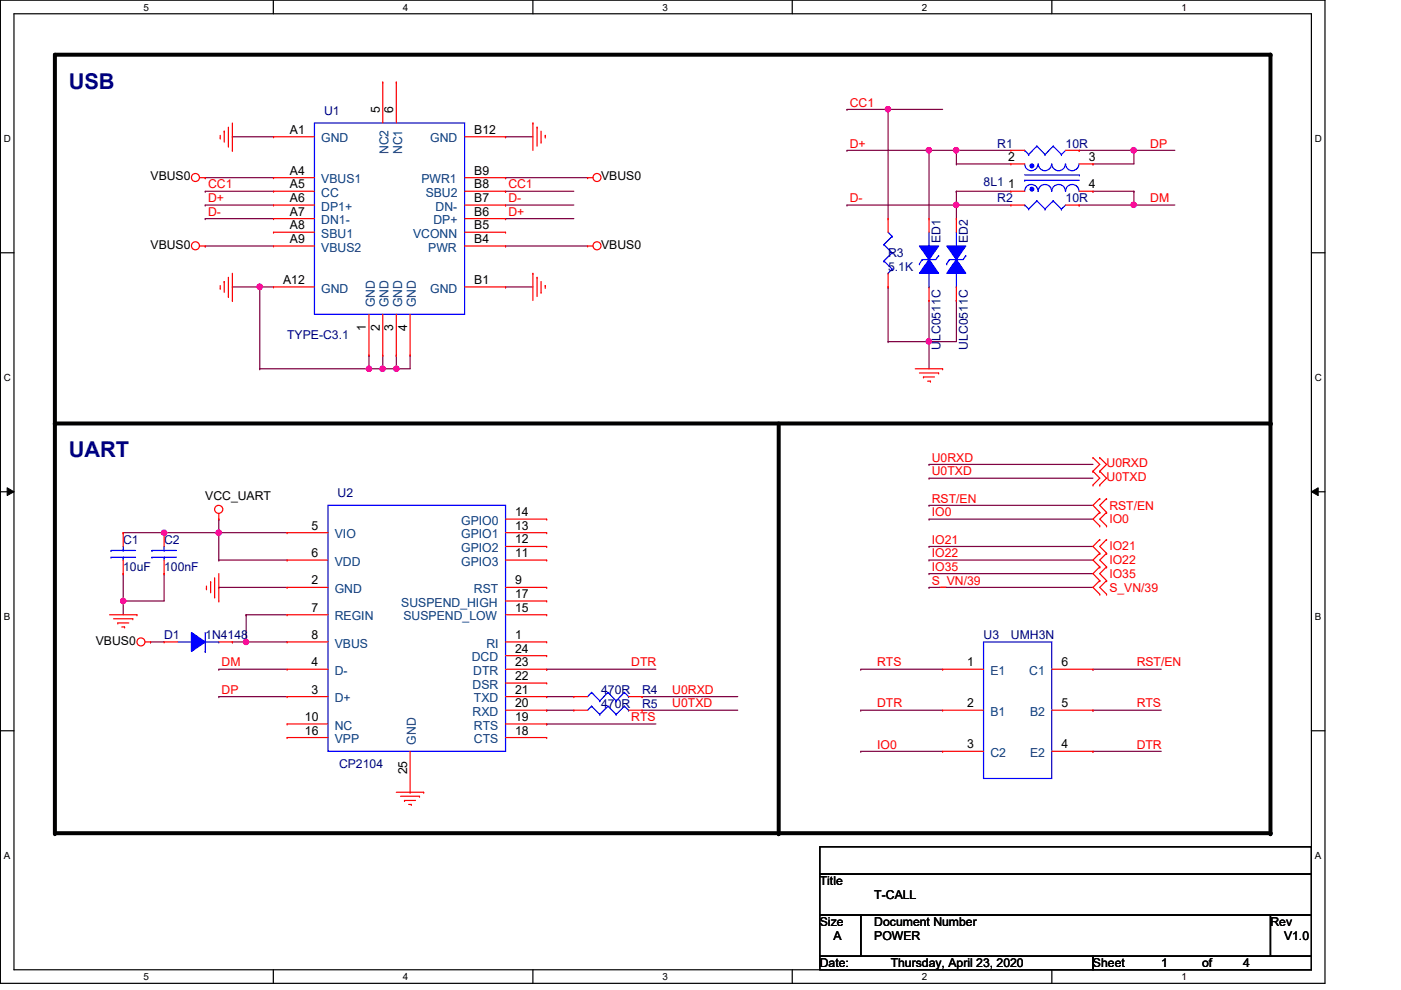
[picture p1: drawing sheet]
<svg xmlns="http://www.w3.org/2000/svg" width="297mm" height="210mm" viewBox="0 0 297 210" stroke-linecap="round" stroke-linejoin="round" font-family="sans-serif">
<path d="M.1 0h280.8v208.5h-280.8zM3 2.9h275v202.7h-275z" fill="none" stroke="#000" stroke-width=".25"/>
<g fill="#fff">
<path d="M30.4 .3h1.2v2.4h-1.2z"/>
<path d="M30.4 205.9h1.2v2.3h-1.2z"/>
</g>
<path d="M58 0v2.9M58 205.6v2.9" fill="none" stroke="#000" stroke-width=".25"/>
<g fill="#fff">
<path d="M85.4 .3h1.2v2.4h-1.2z"/>
<path d="M85.4 205.9h1.2v2.3h-1.2z"/>
</g>
<path d="M113 0v2.9M113 205.6v2.9" fill="none" stroke="#000" stroke-width=".25"/>
<g fill="#fff">
<path d="M140.5 .3h1.1v2.4h-1.1z"/>
<path d="M140.5 205.9h1.1v2.3h-1.1z"/>
</g>
<path d="M168 0v2.9M168 205.6v2.9" fill="none" stroke="#000" stroke-width=".25"/>
<g fill="#fff">
<path d="M195.4 .3h1.2v2.4h-1.2z"/>
<path d="M195.4 205.9h1.2v2.3h-1.2z"/>
</g>
<path d="M223 0v2.9M223 205.6v2.9" fill="none" stroke="#000" stroke-width=".25"/>
<g fill="#fff">
<path d="M250.5 .3h1.1v2.4h-1.1z"/>
<path d="M250.5 205.9h1.1v2.3h-1.1z"/>
<path d="M.8 28.2h1.5v2.4h-1.5z"/>
<path d="M278.8 28.2h1.4v2.4h-1.4z"/>
<path d="M.8 78.9h1.5v2.3h-1.5z"/>
<path d="M278.8 78.9h1.4v2.3h-1.4z"/>
</g>
<path d="M.1 53.6h2.9M278 53.6h2.9" fill="none" stroke="#000" stroke-width=".25"/>
<g fill="#fff">
<path d="M.8 129.6h1.4v2.3h-1.4z"/>
<path d="M278.8 129.6h1.3v2.3h-1.3z"/>
</g>
<path d="M.1 104.3h2.9M278 104.3h2.9" fill="none" stroke="#000" stroke-width=".25"/>
<path d="M1.5 103.4l1.5 .9-1.5 .8zM278 104.3l1.5-.9v1.7z" fill="#000"/>
<path d="M1.5 103.4l1.5 .9-1.5 .8zM278 104.3l1.5-.9v1.7z" fill="none" stroke="#000" stroke-width=".21"/>
<g fill="#fff">
<path d="M.8 180.3h1.4v2.3h-1.4z"/>
<path d="M278.8 180.3h1.3v2.3h-1.3z"/>
</g>
<path d="M.1 154.9h2.9M278 154.9h2.9" fill="none" stroke="#000" stroke-width=".25"/>
<path d="M11.6 11.6h257.8v165.1h-257.8zM11.6 89.8h257.8M165.1 89.8v86.9" fill="none" stroke="#000" stroke-width=".85"/>
<g fill="#000">
<circle cx="269.4" cy="11.6" r=".42"/>
<circle cx="11.6" cy="89.8" r=".42"/>
<circle cx="269.4" cy="89.8" r=".42"/>
<circle cx="11.6" cy="176.7" r=".42"/>
<circle cx="165.1" cy="176.7" r=".42"/>
<circle cx="269.4" cy="176.7" r=".42"/>
</g>
<g fill="none" stroke="#7f003f" stroke-width=".25">
<path d="M34.8 112.9h.1M34.8 112.9h26.1M46.4 110.1h.1M46.4 118.7h.1M46.4 112.9h.1M46.4 110.1v2.8M46.4 118.7h14.5M46.4 124.5h.1M46.4 124.5h14.5M52.2 130.3h.1M52.2 130.3h8.7M46.4 141.9h.1"/>
<path d="M46.4 147.7h.1M46.4 141.9h14.5M46.4 147.7h14.5M115.9 150.6h.1M115.9 141.9h.1M115.9 153.5h.1M115.9 147.7h.1M115.9 141.9h23.2M115.9 147.7h5.8M115.9 150.6h5.8M115.9 153.5h23.2M182.5 159.3h.1"/>
<path d="M182.5 150.6h.1M182.5 141.9h.1M182.5 141.9h17.4M182.5 150.6h17.4M182.5 159.3h17.4M231.7 159.3h.1M231.7 150.6h.1M231.7 141.9h.1M231.7 141.9h14.5M231.7 150.6h14.5M231.7 159.3h14.5"/>
</g>
<circle cx="34.8" cy="112.9" r=".56" fill="#f0f"/>
<circle cx="34.8" cy="112.9" r=".56" fill="none" stroke="#f0f" stroke-width=".25"/>
<path d="M202.8 31.9h.1M202.8 31.9h11.5M26.1 127.4h.1M26.1 127.4v2.9M34.8 121.6h.1M34.8 121.6v5.8h-8.7" fill="none" stroke="#7f003f" stroke-width=".25"/>
<circle cx="202.7" cy="31.9" r=".56" fill="#f0f"/>
<circle cx="202.7" cy="31.9" r=".56" fill="none" stroke="#f0f" stroke-width=".25"/>
<path d="M240.4 43.5h.1M240.4 43.5h8.7" fill="none" stroke="#7f003f" stroke-width=".25"/>
<circle cx="240.4" cy="43.4" r=".56" fill="#f0f"/>
<circle cx="240.4" cy="43.4" r=".56" fill="none" stroke="#f0f" stroke-width=".25"/>
<path d="M240.4 31.9h.1M240.4 31.9h8.7" fill="none" stroke="#7f003f" stroke-width=".25"/>
<circle cx="240.4" cy="31.9" r=".56" fill="#f0f"/>
<circle cx="240.4" cy="31.9" r=".56" fill="none" stroke="#f0f" stroke-width=".25"/>
<g fill="none" stroke="#7f003f" stroke-width=".25">
<path d="M197 31.9h.1M197 31.9h5.8M202.8 34.8h.1M202.8 31.9h.1M202.8 34.8h11.5M202.8 31.9v2.9M228.8 31.9h.1M228.8 31.9h11.6M231.7 34.8h.1M240.4 31.9h.1M240.4 31.9v2.9h-8.7M202.8 40.6h.1"/>
<path d="M202.8 43.5h.1M202.8 40.6h11.5M202.8 43.5v2.9M228.8 43.5h.1M231.7 40.6h.1M231.7 40.6h8.7M240.4 40.6h.1M240.4 40.6v2.9h-11.6M197 72.4h.1M197 63.7h.1M197 63.7v14.5M202.8 63.7h.1"/>
<path d="M202.8 63.7v8.7h-5.8"/>
</g>
<circle cx="196.9" cy="72.4" r=".56" fill="#f0f"/>
<circle cx="196.9" cy="72.4" r=".56" fill="none" stroke="#f0f" stroke-width=".25"/>
<g fill="none" stroke="#7f003f" stroke-width=".25">
<path d="M197 98.5h.1M197 98.5h34.7M197 110.1h.1M197 107.1h.1M197 101.4h.1M197 110.1h34.7M197 107.1h34.7M197 101.4h34.7M52.2 136.1h.1M52.2 136.1h8.7M136.1 150.6h.1M136.1 147.7h.1"/>
<path d="M136.1 150.6h20.3M136.1 147.7h20.3"/>
</g>
<circle cx="52.1" cy="136.1" r=".56" fill="#f0f"/>
<circle cx="52.1" cy="136.1" r=".56" fill="none" stroke="#f0f" stroke-width=".25"/>
<g fill="none" stroke="#7f003f" stroke-width=".25">
<path d="M43.5 37.7h.1M43.5 37.7h14.5M49.3 29h.1M49.3 29h8.7M43.5 52.2h.1M43.5 52.2h14.5M55.1 60.8h.1M55.1 60.8h2.9M55.1 60.8v17.4M26.1 112.9h.1M26.1 112.9h8.7M197 115.9h.1"/>
<path d="M197 118.7h.1M197 115.9h34.7M197 118.7h34.7M31.9 136.1h.1M31.9 136.1h2.9M197 121.6h.1M197 121.6h34.7"/>
</g>
<circle cx="55.1" cy="60.8" r=".56" fill="#f0f"/>
<circle cx="55.1" cy="60.8" r=".56" fill="none" stroke="#f0f" stroke-width=".25"/>
<path d="M43.5 40.6h.1M43.5 40.6h14.5M49.3 60.8h.1M49.3 60.8h5.8M84 75.3h.1M84 78.2h.1M84 75.3v2.9M86.9 75.3h.1M86.9 75.3v2.9h-2.9" fill="none" stroke="#7f003f" stroke-width=".25"/>
<circle cx="84" cy="78.2" r=".56" fill="#f0f"/>
<circle cx="84" cy="78.2" r=".56" fill="none" stroke="#f0f" stroke-width=".25"/>
<path d="M107.2 29h.1M107.2 37.7h.1M107.2 29h5.8M107.2 37.7h17.4M107.2 52.2h.1M107.2 52.2h17.4M55.1 78.2h.1M78.2 75.3h.1M78.2 75.3v2.9h-23.1M107.2 60.8h.1M107.2 60.8h5.8" fill="none" stroke="#7f003f" stroke-width=".25"/>
<circle cx="78.2" cy="78.2" r=".56" fill="#f0f"/>
<circle cx="78.2" cy="78.2" r=".56" fill="none" stroke="#f0f" stroke-width=".25"/>
<path d="M43.5 43.5h.1M43.5 46.4h.1M43.5 43.5h14.5M43.5 46.4h14.5M107.2 40.6h.1M107.2 46.4h.1M107.2 43.5h.1M107.2 40.6h14.5M107.2 43.5h14.5M107.2 46.4h14.5M26.1 121.6h.1M26.1 121.6v5.8" fill="none" stroke="#7f003f" stroke-width=".25"/>
<circle cx="26.1" cy="127.4" r=".56" fill="#f0f"/>
<circle cx="26.1" cy="127.4" r=".56" fill="none" stroke="#f0f" stroke-width=".25"/>
<path d="M46.4 112.9h.1M46.4 112.9v5.8" fill="none" stroke="#7f003f" stroke-width=".25"/>
<circle cx="46.4" cy="113" r=".56" fill="#f0f"/>
<circle cx="46.4" cy="113" r=".56" fill="none" stroke="#f0f" stroke-width=".25"/>
<path d="M202.8 43.5h.1M202.8 43.5h11.5M49.3 136.1h.1M52.2 130.3h.1M52.2 130.3v5.8h-2.9M197 124.5h.1M197 124.5h34.7" fill="none" stroke="#7f003f" stroke-width=".25"/>
<circle cx="202.7" cy="43.4" r=".56" fill="#f0f"/>
<circle cx="202.7" cy="43.4" r=".56" fill="none" stroke="#f0f" stroke-width=".25"/>
<path d="M197 31.9h.1M197 31.9v14.5M179.6 43.5h.1M202.8 40.6h.1M202.8 40.6v2.9h-23.2" fill="none" stroke="#7f003f" stroke-width=".25"/>
<circle cx="196.9" cy="31.9" r=".56" fill="#f0f"/>
<circle cx="196.9" cy="31.9" r=".56" fill="none" stroke="#f0f" stroke-width=".25"/>
<path d="M179.6 31.9h.1M179.6 31.9h17.4M188.3 23.2h.1M188.3 23.2v23.2M188.3 23.2h11.6M188.3 60.8h.1M188.3 72.4h.1M188.3 60.8v11.6M188.3 72.4h8.7" fill="none" stroke="#7f003f" stroke-width=".25"/>
<circle cx="188.2" cy="23.2" r=".56" fill="#f0f"/>
<circle cx="188.2" cy="23.2" r=".56" fill="none" stroke="#f0f" stroke-width=".25"/>
<path d="M179.6 23.2h.1M179.6 23.2h8.7M78.2 78.2h2.9M81.1 78.2h.1M81.1 75.3h.1M81.1 75.3v2.9" fill="none" stroke="#7f003f" stroke-width=".25"/>
<circle cx="81.1" cy="78.2" r=".56" fill="#f0f"/>
<circle cx="81.1" cy="78.2" r=".56" fill="none" stroke="#f0f" stroke-width=".25"/>
<path d="M81.1 78.2h.1M81.1 78.2h2.9" fill="none" stroke="#7f003f" stroke-width=".25"/>
<g fill="none" stroke="#f00" stroke-width=".25">
<path d="M42.3 37.7h1.2M43.5 37.7h.1M46.7 29.3h.1M46.7 28.7v.6M47.5 27.8h.1M47.5 27.8v2.3M48.4 31h.1M48.4 27v4M49.3 31.9h.1M49.3 26.1v5.8M113 26.1h.1M113 26.1v5.8"/>
<path d="M113.9 27h.1M113.9 27v4M114.7 30.1h.1M114.7 27.8v2.3M115.6 28.7h.1M115.6 28.7v.6M124.6 37.7h.1M124.6 37.7h1.1M42.3 52.2h1.2M43.5 52.2h.1M47.5 59.7h.1M47.5 59.7v2.3"/>
<path d="M48.4 58.8v4.1M49.3 58v5.7M113 58h.1M113 58v5.7M113.9 58.8h.1M113.9 58.8v4.1M114.7 59.7v2.3M124.6 52.2h.1M124.6 52.2h1.1M46.7 61.1h.1M46.7 60.5v.6M48.4 62.9h.1"/>
<path d="M49.3 63.7h.1M114.7 62h.1M115.6 60.5h.1M115.6 60.5v.6M194.1 78.2h5.8M194.9 79.1h4.1M195.8 79.9h.1M195.8 79.9h2.3M199 79.1h.1M199.9 78.2h.1M196.7 80.8h.6M197.3 80.8h.1"/>
<path d="M231.7 99.9h.1M231.7 97h.1M231.7 99.9l1.5 1.5-1.5 1.4M231.7 97l1.5 1.5-1.5 1.4M233.2 99.9h.1M233.2 97h.1M233.2 99.9l1.4 1.5-1.4 1.4M233.2 97l1.4 1.5-1.4 1.4M46.4 110.1h.1M46.4 108.9v1.2M231.7 102.8h.1M233.2 105.7h.1"/>
<path d="M233.2 108.6h.1M233.2 111.5h.1M233.2 102.8h.1M233.2 114.4h.1M233.2 117.3h.1M233.2 105.7l-1.5 1.4 1.5 1.5M233.2 108.6l-1.5 1.5 1.5 1.4M233.2 114.4l-1.5 1.5 1.5 1.4M233.2 117.3l-1.5 1.4 1.5 1.5M234.6 108.6h.1M234.6 105.7h.1M234.6 111.5h.1"/>
<path d="M234.6 117.3h.1M234.6 114.4h.1M234.6 105.7l-1.4 1.4 1.4 1.5M234.6 108.6l-1.4 1.5 1.4 1.4M234.6 114.4l-1.4 1.5 1.4 1.4M234.6 117.3l-1.4 1.4 1.4 1.5M23.2 130.3h5.8M24.1 131.2h4M25 132.1h.1M25 132.1h2.3M25.8 132.9h.6M26.4 132.9h.1"/>
<path d="M28.1 131.2h.1M29 130.3h.1M30.8 136.1h1.1M31.9 136.1h.1M43.8 124.8h.1M43.8 124.2v.6M44.7 123.4h.1M44.7 123.4v2.3M45.5 126.6h.1M45.5 122.5v4.1M46.4 127.4h.1M46.4 121.6v5.8"/>
<path d="M233.2 120.2h.1M233.2 123.1h.1M233.2 126h.1M233.2 120.2l-1.5 1.4 1.5 1.5M233.2 123.1l-1.5 1.4 1.5 1.5M234.6 120.2h.1M234.6 123.1h.1M234.6 126h.1M234.6 120.2l-1.4 1.4 1.4 1.5M234.6 123.1l-1.4 1.4 1.4 1.5M84 168h5.8M84.9 168.8h4"/>
<path d="M85.8 169.7h.1M85.8 169.7h2.3M86.7 170.6h.5M87.2 170.6h.1M88.9 168.8h.1M89.8 168h.1"/>
<circle cx="41.4" cy="37.6" r=".85"/>
<circle cx="126.6" cy="37.6" r=".85"/>
<circle cx="41.4" cy="52.1" r=".85"/>
<circle cx="126.6" cy="52.1" r=".85"/>
<circle cx="46.4" cy="108" r=".86"/>
<circle cx="29.9" cy="136.1" r=".85"/>
</g>
<path d="M173.8 179.5h104.2v5.8h-104.2zM173.8 185.3h104.2v8.7h-104.2zM173.8 194h8.7v8.7h-8.7zM182.5 194h86.9v8.7h-86.9zM269.4 194h8.6v8.7h-8.6zM173.8 202.7h57.9v2.9h-57.9zM231.7 202.7h46.3v2.9h-46.3z" fill="none" stroke="#000" stroke-width=".25"/>
<path d="M201.3 55h.1M201.3 55h2.9M202.8 52.2h.1M202.8 49.2v3M202.8 58v2.8M202.8 60.8h.1" fill="none" stroke="#00f" stroke-width=".25"/>
<path d="M200.7 52.2h4.1l-2 2.8z" fill-rule="evenodd" fill="#00f"/>
<path d="M200.7 52.2h4.1l-2 2.8zM200.7 55.9h.1M201.3 55l-.6 .9M204.8 54.2h.1M204.8 54.2l-.6 .8" fill="none" stroke="#00f" stroke-width=".25"/>
<path d="M202.8 55l2 3h-4.1z" fill-rule="evenodd" fill="#00f"/>
<g fill="none" stroke="#00f" stroke-width=".25">
<path d="M217.3 31.9h.1M217.3 34.8a1.42 1.42 0 0 0 1.4 1.4 1.42 1.42 0 0 0 1.4-1.4M217.3 38.2h.1M217.3 31.9l.8 .9M217.3 37.1h11.5M217.3 38.2h11.5M218.1 32.8h.1M219.8 31h.1M219.8 31l1.8 1.8M219.8 31l-1.7 1.8M220.1 34.8a1.42 1.42 0 0 0 1.4 1.4 1.42 1.42 0 0 0 1.5-1.4 1.48 1.48 0 0 0 1.4 1.4 1.48 1.48 0 0 0 1.5-1.4 1.42 1.42 0 0 0 1.4 1.4 1.42 1.42 0 0 0 1.5-1.4M221.6 32.8h.1"/>
<path d="M223.3 31h.1M223.3 31l1.7 1.8M223.3 31l-1.7 1.8M225 32.8h.1M225.9 31.9l-.9 .9M228.8 37.1h.1M187.4 51.9h.1M187.4 55.3h.1M187.4 51.9l1.7 1.7M187.4 55.3l1.7 1.8M188.3 58h.1M188.3 49.2l.8 .9"/>
<path d="M189.1 50.1h.1M189.1 53.6h.1M189.1 57.1h.1M189.1 50.1l-1.7 1.8M189.1 53.6l-1.7 1.7M189.1 57.1l-.8 .9M202.8 55l2 3h-4.1zM217.3 40.6a1.42 1.42 0 0 1 1.4-1.5 1.42 1.42 0 0 1 1.4 1.5M220.1 40.6a1.42 1.42 0 0 1 1.4-1.5 1.42 1.42 0 0 1 1.5 1.5 1.46 1.46 0 0 1 1.4-1.5 1.46 1.46 0 0 1 1.5 1.5 1.44 1.44 0 0 1 1.4-1.5 1.44 1.44 0 0 1 1.5 1.5M32.2 116.7h.1M32.2 118.2h.1M32.2 116.7h5.2"/>
<path d="M32.2 118.2h5.2M34.8 118.2h.1M34.8 116.7h.1M34.8 115.9v.8M34.8 118.2v.5M69.6 107.1h37.6v52.2h-37.6zM125.4 149.7h.1M125.4 149.7l-.8 .9M125.4 149.7l1.8 1.8M127.2 151.5h.1M128.9 149.7h.1M128.9 149.7l-1.7 1.8"/>
<path d="M128.9 149.7l1.7 1.8M130.6 151.5h.1M132.4 149.7h.1M132.4 149.7l-1.8 1.8M132.4 149.7l.9 .9M133.3 150.6h.1"/>
</g>
<g fill="none" stroke="#f00" stroke-width=".25">
<path d="M214.3 31.9h.1M214.3 31.9h3M225.9 31.9h2.9M228.8 31.9h.1M188.3 46.4h.1M188.3 46.4v2.8M188.3 58v2.8M202.8 46.4h.1M202.8 46.4v2.8M188.3 60.8h.1M202.8 63.7h.1M202.8 60.8v2.9"/>
<path d="M34.8 112.9h.1M34.8 112.9v3M34.8 118.7v2.9M60.9 112.9h.1M60.9 118.7h.1M60.9 112.9h8.7M60.9 118.7h8.7M107.2 112.9h8.7M107.2 118.7h8.7M107.2 110.1h8.7M107.2 115.9h8.7M115.9 110.1h.1"/>
<path d="M115.9 112.9h.1M115.9 115.9h.1M115.9 118.7h.1M34.8 121.6h.1M60.9 130.3h.1M60.9 124.5h.1M60.9 136.1h.1M60.9 130.3h8.7M60.9 124.5h8.7M60.9 136.1h8.7M107.2 130.3h8.7M107.2 124.5h8.7"/>
<path d="M107.2 136.1h8.7M107.2 127.4h8.7M107.2 139h8.7M115.9 124.5h.1M115.9 127.4h.1M115.9 130.3h.1M115.9 136.1h.1M115.9 139h.1M60.9 141.9h.1M60.9 147.7h.1M60.9 156.4h.1M60.9 153.5h.1"/>
<path d="M60.9 141.9h8.7M60.9 147.7h8.7M60.9 156.4h8.7M60.9 153.5h8.7M86.9 159.3v8.7M107.2 141.9h8.7M107.2 147.7h8.7M107.2 156.4h8.7M107.2 144.8h8.7M107.2 150.6h8.7M107.2 153.5h8.7M115.9 141.9h.1"/>
<path d="M115.9 144.8h.1M115.9 147.7h.1M115.9 150.6h.1M115.9 153.5h.1M115.9 156.4h.1M121.7 150.6h.1M121.7 150.6h2.9M133.3 150.6h2.8M136.1 150.6h.1M86.9 168h.1"/>
</g>
<circle cx="218.8" cy="40.1" r=".4" fill="#00f"/>
<circle cx="218.8" cy="40.1" r=".4" fill="none" stroke="#00f" stroke-width=".25"/>
<circle cx="218.8" cy="35.2" r=".42" fill="#00f"/>
<g fill="none" stroke="#00f" stroke-width=".25">
<path d="M66.7 26.1h31.8v40.5h-31.8zM37.7 136.1h2.9M40.6 136.1h.1M43.5 138.1h.1M43.5 134.1v4M43.5 136.1h2.9M46.4 136.1h.1M125.4 146.8h.1M125.4 146.8l-.8 .9M125.4 146.8l1.8 1.8M127.2 148.6h.1M128.9 146.8h.1"/>
<path d="M128.9 146.8l-1.7 1.8M128.9 146.8l1.7 1.8M130.6 148.6h.1M132.4 146.8h.1M132.4 146.8l-1.8 1.8M132.4 146.8l.9 .9M133.3 147.7h.1"/>
<circle cx="218.8" cy="35.2" r=".42"/>
</g>
<g fill="none" stroke="#f00" stroke-width=".25">
<path d="M81.1 17.4h.1M81.1 17.4v8.7M84 17.4h.1M84 17.4v8.7M58 29h.1M58 37.7h.1M58 29h8.7M58 37.7h8.7M98.5 29h8.7M98.5 37.7h8.7M107.2 37.7h.1M107.2 29h.1"/>
<path d="M214.3 34.8h.1M214.3 34.8h3M228.8 34.8h2.9M231.7 34.8h.1M58 40.6h.1M58 43.5h.1M58 46.4h.1M58 49.2h.1M58 52.2h.1M58 40.6h8.7M58 43.5h8.7M58 46.4h8.7"/>
<path d="M58 49.2h8.7M58 52.2h8.7M98.5 40.6h8.7M98.5 43.5h8.7M98.5 46.4h8.7M98.5 49.2h8.7M98.5 52.2h8.7M107.2 52.2h.1M107.2 49.2h.1M107.2 46.4h.1M107.2 43.5h.1M107.2 40.6h.1"/>
<path d="M214.3 40.6h.1M214.3 40.6h3M228.8 40.6h2.9M231.7 40.6h.1M58 60.8h.1M58 60.8h8.7M78.2 75.3h.1M78.2 66.6v8.7M81.1 75.3h.1M81.1 66.6v8.7M84 75.3h.1M84 66.6v8.7"/>
<path d="M86.9 75.3h.1M86.9 66.6v8.7M98.5 60.8h8.7M107.2 60.8h.1M121.7 147.7h.1M121.7 147.7h2.9M133.3 147.7h2.8M136.1 147.7h.1"/>
</g>
<path d="M40.6 134.1l2.9 2-2.9 2z" fill-rule="evenodd" fill="#00f"/>
<g fill="none" stroke="#00f" stroke-width=".25">
<path d="M195.5 55h.1M195.5 55h2.9M197 52.2h.1M197 49.2v3M197 58v2.8M197 60.8h.1M23.5 116.7h.1M23.5 118.2h.1M23.5 116.7h5.2M23.5 118.2h5.2M26.1 118.2h.1M26.1 116.7h.1"/>
<path d="M26.1 115.9v.8M26.1 118.2v.5M40.6 134.1l2.9 2-2.9 2zM208.5 136.1h14.5v29h-14.5z"/>
</g>
<g fill="none" stroke="#f00" stroke-width=".25">
<path d="M26.1 112.9h.1M26.1 112.9v3M26.1 118.7v2.9M26.1 121.6h.1M34.8 136.1h.1M34.8 136.1h2.9M46.4 136.1h2.9M49.3 136.1h.1M199.9 141.9h.1M199.9 150.6h.1M199.9 159.3h.1M199.9 141.9h8.6"/>
<path d="M199.9 150.6h8.6M199.9 159.3h8.6M223 141.9h8.7M223 150.6h8.7M223 159.3h8.7M231.7 141.9h.1M231.7 150.6h.1M231.7 159.3h.1"/>
</g>
<path d="M194.9 52.2h4.1l-2 2.8z" fill-rule="evenodd" fill="#00f"/>
<path d="M194.9 52.2h4.1l-2 2.8zM194.9 55.9h.1M195.5 55l-.6 .9M199 54.2h.1M199 54.2l-.6 .8" fill="none" stroke="#00f" stroke-width=".25"/>
<path d="M197 55l2 3h-4.1z" fill-rule="evenodd" fill="#00f"/>
<g fill="none" stroke="#00f" stroke-width=".25">
<path d="M197 55l2 3h-4.1zM217.3 43.5h.1M217.3 43.5l.8 .8M218.1 44.3h.1M219.8 42.6h.1M219.8 42.6l1.8 1.7M219.8 42.6l-1.7 1.7M221.6 44.3h.1M223.3 42.6h.1M223.3 42.6l1.7 1.7M223.3 42.6l-1.7 1.7M225 44.3h.1"/>
<path d="M225.9 43.5l-.9 .8"/>
</g>
<path d="M197 46.4h.1M197 46.4v2.8M214.3 43.5h.1M214.3 43.5h3M225.9 43.5h2.9M228.8 43.5h.1M197 63.7h.1M197 60.8v2.9" fill="none" stroke="#f00" stroke-width=".25"/>
<circle cx="34.8" cy="112.9" r=".56" fill="#f0f"/>
<circle cx="34.8" cy="112.9" r=".56" fill="none" stroke="#f0f" stroke-width=".25"/>
<circle cx="202.7" cy="31.9" r=".56" fill="#f0f"/>
<circle cx="202.7" cy="31.9" r=".56" fill="none" stroke="#f0f" stroke-width=".25"/>
<circle cx="240.4" cy="43.4" r=".56" fill="#f0f"/>
<circle cx="240.4" cy="43.4" r=".56" fill="none" stroke="#f0f" stroke-width=".25"/>
<circle cx="240.4" cy="31.9" r=".56" fill="#f0f"/>
<circle cx="240.4" cy="31.9" r=".56" fill="none" stroke="#f0f" stroke-width=".25"/>
<circle cx="196.9" cy="72.4" r=".56" fill="#f0f"/>
<circle cx="196.9" cy="72.4" r=".56" fill="none" stroke="#f0f" stroke-width=".25"/>
<circle cx="52.1" cy="136.1" r=".56" fill="#f0f"/>
<circle cx="52.1" cy="136.1" r=".56" fill="none" stroke="#f0f" stroke-width=".25"/>
<circle cx="55.1" cy="60.8" r=".56" fill="#f0f"/>
<circle cx="55.1" cy="60.8" r=".56" fill="none" stroke="#f0f" stroke-width=".25"/>
<circle cx="84" cy="78.2" r=".56" fill="#f0f"/>
<circle cx="84" cy="78.2" r=".56" fill="none" stroke="#f0f" stroke-width=".25"/>
<circle cx="78.2" cy="78.2" r=".56" fill="#f0f"/>
<circle cx="78.2" cy="78.2" r=".56" fill="none" stroke="#f0f" stroke-width=".25"/>
<circle cx="26.1" cy="127.4" r=".56" fill="#f0f"/>
<circle cx="26.1" cy="127.4" r=".56" fill="none" stroke="#f0f" stroke-width=".25"/>
<circle cx="46.4" cy="113" r=".56" fill="#f0f"/>
<circle cx="46.4" cy="113" r=".56" fill="none" stroke="#f0f" stroke-width=".25"/>
<circle cx="202.7" cy="43.4" r=".56" fill="#f0f"/>
<circle cx="202.7" cy="43.4" r=".56" fill="none" stroke="#f0f" stroke-width=".25"/>
<circle cx="196.9" cy="31.9" r=".56" fill="#f0f"/>
<circle cx="196.9" cy="31.9" r=".56" fill="none" stroke="#f0f" stroke-width=".25"/>
<circle cx="188.2" cy="23.2" r=".56" fill="#f0f"/>
<circle cx="188.2" cy="23.2" r=".56" fill="none" stroke="#f0f" stroke-width=".25"/>
<circle cx="81.1" cy="78.2" r=".56" fill="#f0f"/>
<circle cx="81.1" cy="78.2" r=".56" fill="none" stroke="#f0f" stroke-width=".25"/>
<g font-size="4.6" fill="#00007f">
<text x="14.6" y="18.8">USB</text>
<text x="14.6" y="96.9">UART</text>
</g>
<g font-size="2.6" fill="#f00">
<text x="180.2" y="22.6">CC1</text>
<text x="180.2" y="31.3">D+</text>
<text x="243.9" y="31.3">DP</text>
<text x="44.1" y="40">CC1</text>
<text x="107.8" y="40">CC1</text>
<text x="44.1" y="42.9">D+</text>
<text x="44.1" y="45.8">D-</text>
<text x="107.8" y="45.8">D+</text>
<text x="107.8" y="42.9">D-</text>
<text x="180.2" y="42.9">D-</text>
<text x="243.9" y="42.9">DM</text>
<text x="197.6" y="100.8">U0TXD</text>
<text x="197.6" y="97.9">U0RXD</text>
<text x="234.6" y="102">U0TXD</text>
<text x="234.6" y="99.1">U0RXD</text>
<text x="197.6" y="106.6">RST/EN</text>
<text x="197.6" y="109.5">IO0</text>
<text x="235.2" y="108">RST/EN</text>
<text x="235.2" y="111">IO0</text>
<text x="197.6" y="115.3">IO21</text>
<text x="197.6" y="118.2">IO22</text>
<text x="235.2" y="116.7">IO21</text>
<text x="235.2" y="119.6">IO22</text>
<text x="197.6" y="121">IO35</text>
<text x="197.6" y="124">S_VN/39</text>
<text x="235.2" y="122.5">IO35</text>
<text x="235.2" y="125.4">S_VN/39</text>
<text x="47" y="141.3">DM</text>
<text x="133.9" y="141.3">DTR</text>
<text x="186" y="141.3">RTS</text>
<text x="241" y="141.3">RST/EN</text>
<text x="47" y="147.1">DP</text>
<text x="142.5" y="150">U0TXD</text>
<text x="142.5" y="147.1">U0RXD</text>
<text x="186" y="150">DTR</text>
<text x="241" y="150">RTS</text>
<text x="133.9" y="152.9">RTS</text>
<text x="186" y="158.7">IO0</text>
<text x="241" y="158.7">DTR</text>
</g>
<g font-size="2.6">
<text x="61.5" y="28.4">A1</text>
<text x="80.5" y="24" transform="rotate(-90 80.5 24)">5</text>
<text x="83.4" y="24" transform="rotate(-90 83.4 24)">6</text>
<text x="100.5" y="28.4">B12</text>
<text x="213.8" y="34.1">2</text>
<text x="230.8" y="34.1">3</text>
<text x="31.9" y="38.3">VBUS0</text>
<text x="61.5" y="37">A4</text>
<text x="61.5" y="39.9">A5</text>
<text x="100.5" y="39.9">B8</text>
<text x="100.5" y="37">B9</text>
<text x="127.5" y="38.3">VBUS0</text>
<text x="213.8" y="39.9">1</text>
<text x="230.8" y="39.9">4</text>
<text x="61.5" y="42.8">A6</text>
<text x="61.5" y="45.7">A7</text>
<text x="100.5" y="45.7">B6</text>
<text x="100.5" y="42.8">B7</text>
<text x="31.9" y="52.7">VBUS0</text>
<text x="61.5" y="48.6">A8</text>
<text x="61.5" y="51.5">A9</text>
<text x="100.5" y="51.5">B4</text>
<text x="100.5" y="48.6">B5</text>
<text x="127.5" y="52.7">VBUS0</text>
<text x="60" y="60.2">A12</text>
<text x="100.5" y="60.2">B1</text>
<text x="77.6" y="70.1" transform="rotate(-90 77.6 70.1)">1</text>
<text x="80.5" y="70.1" transform="rotate(-90 80.5 70.1)">2</text>
<text x="83.4" y="70.1" transform="rotate(-90 83.4 70.1)">3</text>
<text x="86.3" y="70.1" transform="rotate(-90 86.3 70.1)">4</text>
<text x="43.5" y="106">VCC_UART</text>
<text x="66.1" y="112.3">5</text>
<text x="109.2" y="109.4">14</text>
<text x="109.2" y="112.3">13</text>
<text x="66.1" y="118.1">6</text>
<text x="109.2" y="115.2">12</text>
<text x="109.2" y="118.1">11</text>
<text x="66.1" y="123.9">2</text>
<text x="109.2" y="123.9">9</text>
<text x="66.1" y="129.7">7</text>
<text x="109.2" y="126.8">17</text>
<text x="109.2" y="129.7">15</text>
<text x="20.3" y="136.7">VBUS0</text>
<text x="66.1" y="135.5">8</text>
<text x="109.2" y="135.5">1</text>
<text x="66.1" y="141.3">4</text>
<text x="109.2" y="138.4">24</text>
<text x="109.2" y="141.3">23</text>
<text x="205.1" y="141.3">1</text>
<text x="225" y="141.3">6</text>
<text x="66.1" y="147.1">3</text>
<text x="109.2" y="144.2">22</text>
<text x="109.2" y="147.1">21</text>
<text x="109.2" y="149.9">20</text>
<text x="205.1" y="149.9">2</text>
<text x="225" y="149.9">5</text>
<text x="64.6" y="155.7">16</text>
<text x="64.6" y="152.9">10</text>
<text x="109.2" y="152.9">19</text>
<text x="109.2" y="155.7">18</text>
<text x="205.1" y="158.7">3</text>
<text x="225" y="158.7">4</text>
<text x="86.3" y="164.2" transform="rotate(-90 86.3 164.2)">25</text>
<text x="173.8" y="187.7">Title</text>
<text x="185.4" y="190.6">T-CALL</text>
<text x="173.8" y="196.3">Size</text>
<text x="185.4" y="196.3">Document Number</text>
<text x="269.4" y="196.3">Rev</text>
<text x="176.7" y="199.3">A</text>
<text x="185.4" y="199.3">POWER</text>
<text x="272.2" y="199.3">V1.0</text>
<text x="173.8" y="205.1">Date:</text>
<text x="188.8" y="205.1">Thursday, April 23, 2020</text>
<text x="231.7" y="205.1">Sheet</text>
<text x="246.2" y="205.1">1</text>
<text x="254.9" y="205.1">of</text>
<text x="263.6" y="205.1">4</text>
</g>
<g font-size="2.6" fill="#00007f">
<text x="68.7" y="24.3">U1</text>
<text x="211.5" y="31.3">R1</text>
<text x="225.9" y="31.3">10R</text>
<text x="208.5" y="39.4">8L1</text>
<text x="211.5" y="42.9">R2</text>
<text x="225.9" y="42.9">10R</text>
<text x="199.4" y="51.6" transform="rotate(-90 199.4 51.6)">ED1</text>
<text x="205.2" y="51.6" transform="rotate(-90 205.2 51.6)">ED2</text>
<text x="188.3" y="54.5">R3</text>
<text x="188.3" y="57.4">5.1K</text>
<text x="60.9" y="71.8">TYPE-C3.1</text>
<text x="199.4" y="74.2" transform="rotate(-90 199.4 74.2)">ULC0511C</text>
<text x="205.2" y="74.2" transform="rotate(-90 205.2 74.2)">ULC0511C</text>
<text x="71.6" y="105.5">U2</text>
<text x="26.1" y="115.3">C1</text>
<text x="34.8" y="115.3">C2</text>
<text x="26.1" y="121.1">10uF</text>
<text x="34.8" y="121.1">100nF</text>
<text x="34.8" y="135.6">D1</text>
<text x="43.5" y="135.6">1N4148</text>
<text x="208.5" y="135.6">U3</text>
<text x="214.3" y="135.6">UMH3N</text>
<text x="127.5" y="147.2">470R</text>
<text x="136.1" y="147.2">R4</text>
<text x="127.5" y="150">470R</text>
<text x="136.1" y="150">R5</text>
<text x="71.9" y="162.8">CP2104</text>
</g>
<g font-size="2.6" fill="#003f7f">
<text x="68.1" y="30.2">GND</text>
<text x="82.4" y="32.7" transform="rotate(-90 82.4 32.7)">NC2</text>
<text x="85.3" y="32.7" transform="rotate(-90 85.3 32.7)">NC1</text>
<text x="91.2" y="30.2">GND</text>
<text x="68.1" y="38.9">VBUS1</text>
<text x="68.1" y="41.7">CC</text>
<text x="89.4" y="38.9">PWR1</text>
<text x="90.3" y="41.7">SBU2</text>
<text x="68.1" y="44.7">DP1+</text>
<text x="68.1" y="47.5">DN1-</text>
<text x="91.9" y="47.5">DP+</text>
<text x="92.4" y="44.7">DN-</text>
<text x="68.1" y="50.4">SBU1</text>
<text x="68.1" y="53.3">VBUS2</text>
<text x="87.6" y="50.4">VCONN</text>
<text x="90.8" y="53.3">PWR</text>
<text x="68.1" y="62">GND</text>
<text x="79.5" y="65.2" transform="rotate(-90 79.5 65.2)">GND</text>
<text x="82.4" y="65.2" transform="rotate(-90 82.4 65.2)">GND</text>
<text x="85.3" y="65.2" transform="rotate(-90 85.3 65.2)">GND</text>
<text x="88.2" y="65.2" transform="rotate(-90 88.2 65.2)">GND</text>
<text x="91.2" y="62">GND</text>
<text x="97.8" y="111.3">GPIO0</text>
<text x="71" y="114.1">VIO</text>
<text x="71" y="119.9">VDD</text>
<text x="97.8" y="114.1">GPIO1</text>
<text x="97.8" y="117.1">GPIO2</text>
<text x="97.8" y="119.9">GPIO3</text>
<text x="71" y="125.7">GND</text>
<text x="100.5" y="125.7">RST</text>
<text x="71" y="131.5">REGIN</text>
<text x="85.1" y="128.6">SUSPEND_HIGH</text>
<text x="85.6" y="131.5">SUSPEND_LOW</text>
<text x="71" y="137.3">VBUS</text>
<text x="103.1" y="137.3">RI</text>
<text x="71" y="143.1">D-</text>
<text x="100" y="140.2">DCD</text>
<text x="100.3" y="143.1">DTR</text>
<text x="210" y="143.1">E1</text>
<text x="218.2" y="143.1">C1</text>
<text x="71" y="148.9">D+</text>
<text x="100.2" y="146">DSR</text>
<text x="100.5" y="148.9">TXD</text>
<text x="71" y="154.7">NC</text>
<text x="100.2" y="151.8">RXD</text>
<text x="100.5" y="154.7">RTS</text>
<text x="210" y="151.8">B1</text>
<text x="218.4" y="151.8">B2</text>
<text x="71" y="157.6">VPP</text>
<text x="88.2" y="157.9" transform="rotate(-90 88.2 157.9)">GND</text>
<text x="100.5" y="157.6">CTS</text>
<text x="210" y="160.5">C2</text>
<text x="218.4" y="160.5">E2</text>
</g>
<g font-size="2.1">
<text x="30.4" y="2.2">5</text>
<text x="85.4" y="2.2">4</text>
<text x="140.5" y="2.2">3</text>
<text x="195.4" y="2.2">2</text>
<text x="250.5" y="2.2">1</text>
<text x=".8" y="30.1">D</text>
<text x="278.8" y="30.1">D</text>
<text x=".8" y="80.8">C</text>
<text x="278.8" y="80.8">C</text>
<text x=".8" y="131.5">B</text>
<text x="278.8" y="131.5">B</text>
<text x=".8" y="182.2">A</text>
<text x="278.8" y="182.2">A</text>
<text x="30.4" y="207.8">5</text>
<text x="85.4" y="207.8">4</text>
<text x="140.5" y="207.8">3</text>
<text x="195.4" y="207.8">2</text>
<text x="250.5" y="207.8">1</text>
</g>
</svg>
